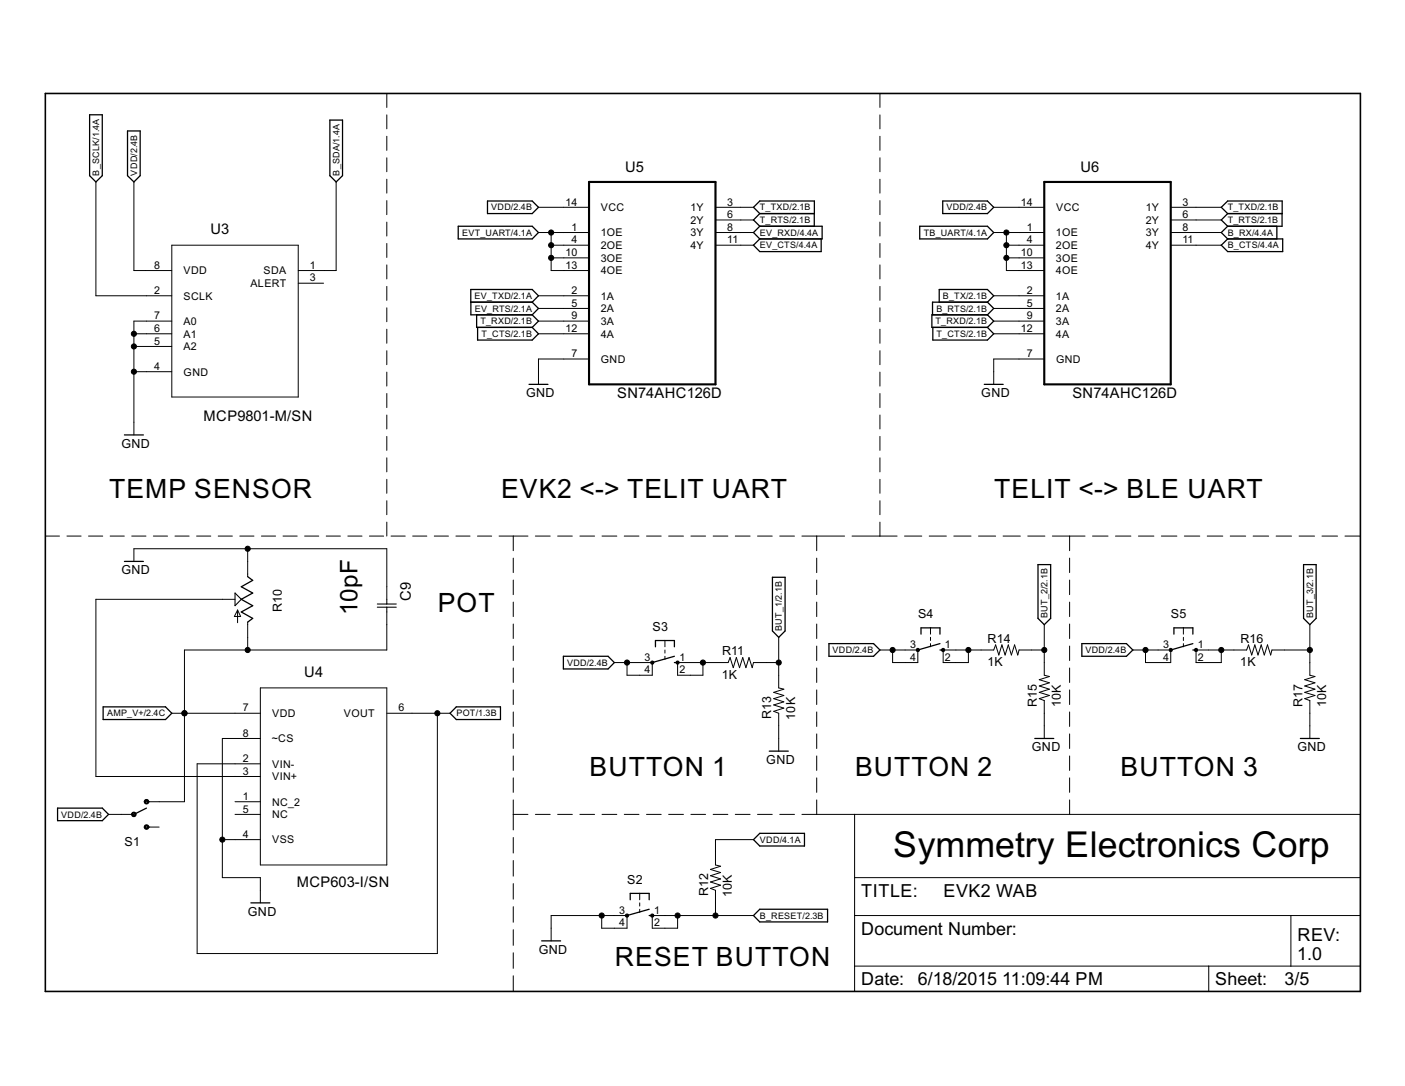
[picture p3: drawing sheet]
<svg xmlns="http://www.w3.org/2000/svg" width="279mm" height="216mm" viewBox="0 0 279 216" stroke-linecap="round" stroke-linejoin="round" font-family="sans-serif">
<g fill="none" stroke="#000" stroke-width=".25">
<path d="M17.8 22.8h2.5v12.1l-1.2 1.3-1.3-1.3zM25.4 26h2.5v8.9l-1.3 1.3-1.2-1.3zM65.6 23.9h2.5v11l-1.3 1.3-1.2-1.3zM96.9 40h8.9l1.3 1.2-1.3 1.3h-8.9zM187.5 40h8.9l1.2 1.2-1.2 1.3h-8.9zM91.1 45h14.7l1.3 1.2-1.3 1.3h-14.7zM93.6 57.6h12.2l1.3 1.2-1.3 1.3h-12.2zM151.1 42.5h10.8M151.1 42.5l-1.3-1.3 1.3-1.2h10.8v5M151.1 45l-1.3 1.2 1.3 1.3M151.1 45h12.4v2.5h-12.4M151.1 47.5l-1.3 1.2 1.3 1.3h12.2v-2.5"/>
<path d="M151.1 42.5l-1.3 1.2 1.3 1.3M182.9 45h13.5l1.2 1.2-1.2 1.3h-13.5zM242.9 41.2l1.2-1.2h10.9v2.5h-10.9zM242.9 48.7l1.2-1.2h11v2.5h-11zM244.1 42.5l-1.2 1.2 1.2 1.3M244.1 45l-1.2 1.2 1.2 1.3M253.9 45v2.5M255 42.5v2.5h-10.9M93.6 60.1v2.5h12.2M94.8 62.6v2.5h11M95 65.1v2.5h10.8l1.3-1.2-1.3-1.3M105.2 76.4h3.8"/>
<path d="M105.8 62.6l1.3 1.2-1.3 1.3M105.8 60.1l1.3 1.2-1.3 1.3M185.5 65.1v2.5h10.9l1.2-1.2-1.2-1.3M186.8 60.1v-2.5h9.6l1.2 1.2-1.2 1.3M195.7 76.4h3.8M196.4 60.1h-11v2.5M196.4 62.6l1.2 1.2-1.2 1.3M196.4 62.6h-11.1v2.5h11.1M196.4 60.1l1.2 1.2-1.2 1.3M24.7 86.5h3.8M24.7 111.6h3.8M49.3 114.6l.9 .8-2.2 1.2 2.2 1.3-2.2 1.2 2.2 1.3-2.2 1.3 2.2 1.2-.9 .8"/>
<path d="M153.6 114.8h2.5v10.6l-1.2 1.3-1.3-1.3zM206.4 112.2h2.5v10.7l-1.2 1.3-1.3-1.3zM259.2 112.2h2.5v10.7l-1.2 1.3-1.3-1.3zM112 130.5h8.9l1.3 1.2-1.3 1.3h-8.9zM130.3 128.6v-1.3h3.8v1.3M134.1 131.7h.6M134.1 130.5l-4.4 1.2M164.8 128h8.9l1.3 1.2-1.3 1.3h-8.9zM183.2 126.1v-1.3h3.7v1.3M186.9 129.2h.7M186.9 128l-4.4 1.2M215.1 128h8.9l1.3 1.2-1.3 1.3h-8.9z"/>
<path d="M233.4 126.1v-1.3h3.8v1.3M237.2 129.2h.6M237.2 128l-4.4 1.2M20.5 140.5h12.4l1.3 1.3-1.3 1.2h-12.4zM90.7 140.5h8.8v2.5h-8.8l-1.2-1.2zM153 149.3h3.8M205.8 146.8h3.7M258.6 146.8h3.8M11.5 160.7h8.8l1.3 1.2-1.3 1.3h-8.8zM29.1 160.7l-2.5 1.2M49.9 179.5h3.8M125.3 178.9v-1.3h3.8v1.3"/>
<path d="M149.8 166.9l1.3-1.2h8.9v2.5h-8.9zM107.7 187h3.8M129.1 182h.6M129.1 180.8l-4.4 1.2M149.8 182l1.3-1.2h13.5v2.5h-13.5z"/>
</g>
<g fill="none" stroke="#000" stroke-width=".2">
<path d="M76.9 18.6v2.8M175 18.6v2.8M19.1 36.2v22.6h15.1M26.6 36.2v17.6h7.6M66.8 36.2v17.6h-7.5M76.9 22.8v2.8M76.9 27.1v2.8M76.9 31.4v2.7M76.9 35.6v2.8M76.9 39.9v2.8M175 22.8v2.8M175 27.1v2.8"/>
<path d="M175 31.4v2.7M175 35.6v2.8M175 39.9v2.8M34.2 48.7h25.1v30.2h-25.1zM59.3 56.3h5M76.9 44.2v2.7M76.9 48.4v2.8M76.9 52.7v2.8M76.9 56.9v2.8M107.1 58.8h10M107.1 41.2h10M107.1 46.2h10"/>
<path d="M109.6 46.2v7.6h7.5M109.6 48.7h7.5M109.6 51.3h7.5M142.3 48.7h7.5M142.3 41.2h7.5M142.3 46.2h7.5M142.3 43.7h7.5M175 44.2v2.7M175 48.4v2.8M175 52.7v2.8M175 56.9v2.8M197.6 58.8h10.1"/>
<path d="M197.6 41.2h10.1M197.6 46.2h10.1M200.1 46.2v7.6h7.6M200.1 48.7h7.6M200.1 51.3h7.6M232.8 48.7h10.1M232.8 41.2h10.1M232.8 46.2h10.1M232.8 43.7h10.1M26.6 66.4h7.6M26.6 68.9h7.6M26.6 73.9h7.6"/>
<path d="M34.2 63.8h-7.6v22.7M76.9 61.2v2.8M76.9 65.4v2.8M76.9 69.7v2.8M76.9 74v2.8M76.9 78.2v2.8M107.1 63.8h10M107.1 66.4h10M107.1 61.3h10M117.1 71.4h-10v5M175 61.2v2.8M175 65.4v2.8"/>
<path d="M175 69.7v2.8M175 74v2.8M175 78.2v2.8M197.6 63.8h10.1M197.6 66.4h10.1M197.6 61.3h10.1M207.7 71.4h-10.1v5M76.9 82.5v2.8M76.9 86.8v2.7M76.9 91v2.8M76.9 95.3v2.8M76.9 99.5v2.8"/>
<path d="M175 82.5v2.8M175 86.8v2.7M175 91v2.8M175 95.3v2.8M175 99.5v2.8M9 106.6h2.8M13.3 106.6h2.8M17.6 106.6h2.8M21.9 106.6h2.8M26.2 106.6h2.8M26.6 111.6v-2.5h50.3v10M30.5 106.6h2.8"/>
<path d="M34.8 106.6h2.8M39.1 106.6h2.8M43.4 106.6h2.8M46.7 119.1h-27.6v35.3h32.7M47.7 106.6h2.8M49.3 109.1v5.5M52 106.6h2.8M56.3 106.6h2.8M60.6 106.6h2.8M64.9 106.6h2.8M69.2 106.6h2.8M73.5 106.6h2.8"/>
<path d="M76.9 103.8v2.8M77.8 106.6h2.8M82.1 106.6h2.8M86.4 106.6h2.8M90.7 106.6h2.8M95 106.6h2.8M99.3 106.6h5.7M102.1 106.6v2.9M102.1 111v2.8M102.1 115.3v2.9M102.1 119.7v2.9M106.5 106.6h2.9"/>
<path d="M110.9 106.6h2.9M115.3 106.6h2.9M119.7 106.6h3M124.1 106.6h3M128.6 106.6h2.9M133 106.6h2.9M137.4 106.6h2.9M141.8 106.6h2.9M146.2 106.6h3M150.6 106.6h3M155.1 106.6h2.9M159.5 106.6h8.5"/>
<path d="M162.4 106.6v2.9M162.4 111v2.8M162.4 115.3v2.9M162.4 119.7v2.9M169.4 106.6h9M175 103.8v2.8M179.9 106.6h3.4M184.8 106.6h3.4M189.7 106.6h3.4M194.6 106.6h3.4M199.5 106.6h3.4M204.4 106.6h3.4"/>
<path d="M209.3 106.6h6.5M212.7 106.6v2.9M212.7 111v2.8M212.7 115.3v2.9M212.7 119.7v2.9M217.3 106.6h3M221.8 106.6h3.1M226.4 106.6h3.1M230.9 106.6h3.1M235.5 106.6h3.1M240.1 106.6h3.1M244.6 106.6h3.1"/>
<path d="M249.2 106.6h3.1M253.8 106.6h3M258.3 106.6h3.1M262.9 106.6h3.1M267.5 106.6h3M47.2 121.3v2.5M47.2 121.3l.7 1.3h-1.3zM49.3 123.7v5.5M51.8 136.8h25.1v35.2h-25.1zM76.9 121.7v7.5h-40.2v30.2h-7.6M102.1 124.1v2.8M102.1 128.4v2.9"/>
<path d="M102.1 132.8v2.9M102.1 137.2v2.9M122.2 131.7h7.5v2.5h-5v-2.5M132.2 127.3v1.3M132.2 129.2v.6M132.2 130.5v.6M139.8 131.7v2.5h-5.1v-2.5h10.1l.4-1 .6 2 .6-2 .7 2 .6-2 .6 2 .6-2 .7 2 .2-1h5.1M154.9 126.7v10.1l1 .2-2 .6 2 .7-2 .6 2 .6-2 .6 2 .7-2 .6 1 .4v7.5M162.4 124.1v2.8M162.4 128.4v2.9M162.4 132.8v2.9M162.4 137.2v2.9"/>
<path d="M175 129.2h7.5v2.5h-5v-2.5M185 124.8v1.3M185 126.7v.6M185 128v.6M192.6 129.2v2.5h-5v-2.5h10l.4-1 .6 2 .6-2 .7 2 .6-2 .6 2 .7-2 .6 2 .2-1h5.1M207.7 124.2v10l1 .3-2 .6 2 .6-2 .7 2 .6-2 .6 2 .7-2 .6 1 .4v7.5M212.7 124.1v2.8M212.7 128.4v2.9M212.7 132.8v2.9M212.7 137.2v2.9M225.3 129.2h7.5v2.5h-5v-2.5M235.3 124.8v1.3"/>
<path d="M235.3 126.7v.6M235.3 128v.6M242.9 129.2v2.5h-5.1v-2.5h10.1l.4-1 .6 2 .6-2 .7 2 .6-2 .6 2 .7-2 .6 2 .2-1h7.6M260.5 124.2v10l1 .3-2 .6 2 .6-2 .7 2 .6-2 .6 2 .7-2 .6 1 .4v7.5M34.2 141.8h17.6M46.7 159.4h5.1M51.8 146.8h-7.6v27.7h7.6v5M76.9 141.8h12.6M87 141.8v47.8h-47.8v-37.8h12.6M102.1 141.5v2.9M102.1 145.9v2.9M102.1 150.3v2.9"/>
<path d="M102.1 154.6v2.9M102.1 159v6M162.4 141.5v2.9M162.4 145.9v2.9M162.4 150.3v2.9M162.4 154.6v2.9M162.4 159v2.9M212.7 141.5v2.9M212.7 145.9v2.9M212.7 150.3v2.9M212.7 154.6v2.9M212.7 159v2.9"/>
<path d="M21.6 161.9h5M29.1 164.4h2.5M44.2 166.9h7.6M46.7 161.9h5.1M102.1 166.5v3.1M102.1 171.1v3.1M102.1 175.7v3.1M102.1 161.9h2.9M106.5 161.9h2.9M110.9 161.9h2.9M115.3 161.9h2.9M119.7 161.9h3"/>
<path d="M124.1 161.9h3M127.2 177.6v1.3M127.2 179.5v.6M128.6 161.9h2.9M133 161.9h2.9M137.4 161.9h2.9M141.8 161.9h2.9M146.2 161.9h3M149.8 166.9h-7.5v5.1l1 .2-2 .6 2 .7-2 .6 2 .6-2 .6 2 .7-2 .6 1 .4v5M150.6 161.9h3M155.1 161.9h2.9M159.5 161.9h111v35.2h-100.6v-35.2"/>
<path d="M169.9 174.5h100.6M102.1 180.3v3M102.1 184.8v3.1M102.1 189.4v3.1M102.1 194v3.1M119.7 182v2.5h5v-2.5h-15.1v5M127.2 180.8v.6M134.7 182v2.5h-5v-2.5h20.1M169.9 182h100.6M169.9 192.1h100.6M240.4 192.1v5M256.7 182v10.1"/>
</g>
<path d="M9 18.6h261.5v178.5h-261.5z" fill="none" stroke="#000" stroke-width=".32"/>
<path d="M46.7 117.9l1.3 1.2-1.3 1.3zM76.9 119.1v1M75 120.1h3.8M75 120.7h3.8M76.9 120.7v1" fill="none" stroke="#000" stroke-width=".21"/>
<g fill="#000" stroke="#000" stroke-width=".2">
<path d="M28.9 159a.46 .46 0 0 1 .6 .2 .46 .46 0 0 1-.3 .6 .46 .46 0 0 1-.5-.4h.2a.25 .25 0 0 1 .3-.3 .25 .25 0 0 1 .1 .4 .25 .25 0 0 1-.4 0l-.2-.1z" fill-rule="evenodd"/>
<path d="M26.3 161.5a.46 .46 0 0 1 .7 .2 .46 .46 0 0 1-.3 .6 .46 .46 0 0 1-.5-.4h.2a.25 .25 0 0 1 .3-.2 .25 .25 0 0 1 .1 .4 .25 .25 0 0 1-.4-.1l-.2-.1z" fill-rule="evenodd"/>
<path d="M28.9 164.1a.46 .46 0 0 1 .6 .1 .46 .46 0 0 1-.3 .7 .46 .46 0 0 1-.5-.5h.2a.25 .25 0 0 1 .3-.3 .25 .25 0 0 1 .1 .4 .25 .25 0 0 1-.4 0l-.2-.1z" fill-rule="evenodd"/>
<circle cx="109.6" cy="48.7" r=".51"/>
<circle cx="109.6" cy="51.3" r=".51"/>
<circle cx="109.6" cy="46.2" r=".51"/>
<circle cx="200.1" cy="51.3" r=".51"/>
<circle cx="200.1" cy="46.2" r=".51"/>
<circle cx="200.1" cy="48.7" r=".51"/>
<circle cx="26.6" cy="66.4" r=".51"/>
<circle cx="26.6" cy="73.9" r=".51"/>
<circle cx="26.6" cy="68.9" r=".51"/>
<circle cx="49.3" cy="109.1" r=".51"/>
<circle cx="49.3" cy="129.2" r=".51"/>
<circle cx="124.7" cy="131.7" r=".51"/>
<circle cx="129.7" cy="131.7" r=".32"/>
<circle cx="134.8" cy="131.7" r=".32"/>
<circle cx="139.8" cy="131.7" r=".51"/>
<circle cx="154.9" cy="131.7" r=".51"/>
<circle cx="177.5" cy="129.2" r=".51"/>
<circle cx="182.5" cy="129.2" r=".33"/>
<circle cx="187.6" cy="129.2" r=".33"/>
<circle cx="192.6" cy="129.2" r=".51"/>
<circle cx="207.7" cy="129.2" r=".51"/>
<circle cx="227.8" cy="129.2" r=".51"/>
<circle cx="232.8" cy="129.2" r=".33"/>
<circle cx="237.8" cy="129.2" r=".33"/>
<circle cx="242.9" cy="129.2" r=".51"/>
<circle cx="260.5" cy="129.2" r=".51"/>
<circle cx="36.7" cy="141.8" r=".51"/>
<circle cx="87" cy="141.8" r=".51"/>
<circle cx="44.2" cy="166.9" r=".51"/>
<circle cx="119.7" cy="182" r=".51"/>
<circle cx="124.7" cy="182" r=".33"/>
<circle cx="129.7" cy="182" r=".32"/>
<circle cx="134.7" cy="182" r=".51"/>
<circle cx="142.3" cy="182" r=".51"/>
</g>
<path d="M117.1 36.2h25.2v40.2h-25.2zM207.7 36.2h25.1v40.2h-25.1z" fill="none" stroke="#000" stroke-width=".42"/>
<text font-size="7.9" x="177.6" y="170.5">Symmetry Electronics Corp</text>
<g font-size="5.9">
<text x="21.7" y="99">TEMP SENSOR</text>
<text x="99.6" y="99">EVK2 &lt;-&gt; TELIT UART</text>
<text x="197.7" y="99">TELIT &lt;-&gt; BLE UART</text>
<text x="87.1" y="121.7">POT</text>
<text x="117.2" y="154.4">BUTTON 1</text>
<text x="170" y="154.4">BUTTON 2</text>
<text x="222.9" y="154.4">BUTTON 3</text>
<text x="122.3" y="192.1">RESET BUTTON</text>
</g>
<text font-size="5.4" x="71.1" y="122.3" transform="rotate(-90 71.1 122.3)">10pF</text>
<g font-size="4">
<text x="171.3" y="178.2">TITLE:</text>
<text x="187.6" y="178.2">EVK2 WAB</text>
<text x="171.3" y="185.8">Document Number:</text>
<text x="258" y="190.8">1.0</text>
<text x="258" y="187.1">REV:</text>
<text x="171.3" y="195.8">Date: 6/18/2015</text>
<text x="199.3" y="195.8">11:09:44 PM</text>
<text x="241.7" y="195.8">Sheet:</text>
<text x="255.4" y="195.8">3/5</text>
</g>
<g font-size="3.3">
<text x="124.3" y="34.2">U5</text>
<text x="214.8" y="34.2">U6</text>
<text x="41.8" y="46.5">U3</text>
<text x="40.5" y="83.6">MCP9801-M/SN</text>
<text x="122.7" y="79.2">SN74AHC126D</text>
<text x="213.3" y="79.2">SN74AHC126D</text>
<text x="81.7" y="119.5" transform="rotate(-90 81.7 119.5)">C9</text>
<text x="60.5" y="134.6">U4</text>
<text x="59" y="176.3">MCP603-I/SN</text>
</g>
<g font-size="2.8">
<text x="104.6" y="78.9">GND</text>
<text x="195.1" y="78.9">GND</text>
<text x="24.1" y="89">GND</text>
<text x="24.1" y="114.1">GND</text>
<text x="56" y="121.6" transform="rotate(-90 56 121.6)">R10</text>
<text x="129.8" y="125.4">S3</text>
<text x="182.6" y="122.9">S4</text>
<text x="232.9" y="122.9">S5</text>
<text x="143.6" y="130.2">R11</text>
<text x="196.4" y="127.7">R14</text>
<text x="246.7" y="127.7">R16</text>
<text x="143.5" y="135">1K</text>
<text x="196.4" y="132.5">1K</text>
<text x="246.6" y="132.5">1K</text>
<text x="153.4" y="143" transform="rotate(-90 153.4 143)">R13</text>
<text x="158.1" y="143" transform="rotate(-90 158.1 143)">10K</text>
<text x="206.2" y="140.5" transform="rotate(-90 206.2 140.5)">R15</text>
<text x="210.9" y="140.5" transform="rotate(-90 210.9 140.5)">10K</text>
<text x="259" y="140.5" transform="rotate(-90 259 140.5)">R17</text>
<text x="263.7" y="140.5" transform="rotate(-90 263.7 140.5)">10K</text>
<text x="205.2" y="149.3">GND</text>
<text x="258" y="149.3">GND</text>
<text x="152.4" y="151.8">GND</text>
<text x="24.8" y="168.2">S1</text>
<text x="124.7" y="175.7">S2</text>
<text x="140.8" y="178.2" transform="rotate(-90 140.8 178.2)">R12</text>
<text x="145.6" y="178.2" transform="rotate(-90 145.6 178.2)">10K</text>
<text x="49.3" y="182">GND</text>
<text x="107.1" y="189.6">GND</text>
</g>
<g font-size="2.4">
<text x="112.5" y="40.9">14</text>
<text x="119.5" y="42">VCC</text>
<text x="137.3" y="42">1Y</text>
<text x="144.6" y="40.9">3</text>
<text x="203" y="40.9">14</text>
<text x="210" y="42">VCC</text>
<text x="227.8" y="42">1Y</text>
<text x="235.1" y="40.9">3</text>
<text x="113.6" y="45.9">1</text>
<text x="119.5" y="47">1OE</text>
<text x="137.3" y="44.5">2Y</text>
<text x="137.3" y="47">3Y</text>
<text x="144.6" y="43.4">6</text>
<text x="144.6" y="45.9">8</text>
<text x="204.2" y="45.9">1</text>
<text x="210" y="47">1OE</text>
<text x="227.8" y="44.5">2Y</text>
<text x="227.8" y="47">3Y</text>
<text x="235.1" y="43.4">6</text>
<text x="235.1" y="45.9">8</text>
<text x="30.7" y="53.4">8</text>
<text x="61.6" y="53.4">1</text>
<text x="112.5" y="50.9">10</text>
<text x="112.5" y="53.4">13</text>
<text x="113.6" y="48.4">4</text>
<text x="119.5" y="49.5">2OE</text>
<text x="119.5" y="52">3OE</text>
<text x="137.3" y="49.5">4Y</text>
<text x="144.6" y="48.4">11</text>
<text x="203" y="50.9">10</text>
<text x="203" y="53.4">13</text>
<text x="204.2" y="48.4">4</text>
<text x="210" y="49.5">2OE</text>
<text x="210" y="52">3OE</text>
<text x="227.8" y="49.5">4Y</text>
<text x="235.1" y="48.4">11</text>
<text x="30.7" y="58.5">2</text>
<text x="36.5" y="54.5">VDD</text>
<text x="36.5" y="59.6">SCLK</text>
<text x="49.8" y="57">ALERT</text>
<text x="52.4" y="54.5">SDA</text>
<text x="61.6" y="55.9">3</text>
<text x="113.6" y="58.5">2</text>
<text x="119.5" y="54.5">4OE</text>
<text x="119.5" y="59.6">1A</text>
<text x="204.2" y="58.5">2</text>
<text x="210" y="54.5">4OE</text>
<text x="210" y="59.6">1A</text>
<text x="30.7" y="63.5">7</text>
<text x="36.5" y="64.6">A0</text>
<text x="113.6" y="61">5</text>
<text x="113.6" y="63.5">9</text>
<text x="119.5" y="62.1">2A</text>
<text x="119.5" y="64.6">3A</text>
<text x="204.2" y="61">5</text>
<text x="204.2" y="63.5">9</text>
<text x="210" y="62.1">2A</text>
<text x="210" y="64.6">3A</text>
<text x="30.7" y="66">6</text>
<text x="30.7" y="68.5">5</text>
<text x="36.5" y="67.1">A1</text>
<text x="36.5" y="69.6">A2</text>
<text x="112.5" y="66">12</text>
<text x="113.6" y="71">7</text>
<text x="119.5" y="67.1">4A</text>
<text x="203" y="66">12</text>
<text x="204.2" y="71">7</text>
<text x="210" y="67.1">4A</text>
<text x="30.7" y="73.5">4</text>
<text x="36.5" y="74.7">GND</text>
<text x="119.5" y="72.1">GND</text>
<text x="210" y="72.1">GND</text>
<text x="128.2" y="131.4">3</text>
<text x="135.1" y="131.4">1</text>
<text x="181" y="128.9">3</text>
<text x="181" y="131.4">4</text>
<text x="187.9" y="128.9">1</text>
<text x="187.9" y="131.4">2</text>
<text x="231.3" y="128.9">3</text>
<text x="231.3" y="131.4">4</text>
<text x="238.2" y="128.9">1</text>
<text x="238.2" y="131.4">2</text>
<text x="128.2" y="133.9">4</text>
<text x="135.1" y="133.9">2</text>
<text x="48.3" y="141.4">7</text>
<text x="54.1" y="142.5">VDD</text>
<text x="68.4" y="142.5">VOUT</text>
<text x="79.2" y="141.4">6</text>
<text x="48.3" y="146.5">8</text>
<text x="54.1" y="147.6">~CS</text>
<text x="48.3" y="151.5">2</text>
<text x="48.3" y="154">3</text>
<text x="54.1" y="152.6">VIN-</text>
<text x="54.1" y="155.1">VIN+</text>
<text x="48.3" y="159">1</text>
<text x="48.3" y="161.6">5</text>
<text x="54.1" y="160.1">NC_2</text>
<text x="48.3" y="166.6">4</text>
<text x="54.1" y="162.7">NC</text>
<text x="54.1" y="167.7">VSS</text>
<text x="123.2" y="181.7">3</text>
<text x="123.2" y="184.2">4</text>
<text x="130.1" y="181.7">1</text>
<text x="130.1" y="184.2">2</text>
</g>
<g font-size="2">
<text x="19.7" y="34.9" transform="rotate(-90 19.7 34.9)">B_SCLK/1.4A</text>
<text x="27.2" y="34.9" transform="rotate(-90 27.2 34.9)">VDD/2.4B</text>
<text x="67.5" y="34.9" transform="rotate(-90 67.5 34.9)">B_SDA/1.4A</text>
<text x="97.7" y="41.8">VDD/2.4B</text>
<text x="151.1" y="41.8">T_TXD/2.1B</text>
<text x="188.2" y="41.8">VDD/2.4B</text>
<text x="244.2" y="41.8">T_TXD/2.1B</text>
<text x="91.9" y="46.9">EVT_UART/4.1A</text>
<text x="151.1" y="46.9">EV_RXD/4.4A</text>
<text x="151.1" y="44.4">T_RTS/2.1B</text>
<text x="183.7" y="46.9">TB_UART/4.1A</text>
<text x="244.2" y="44.4">T_RTS/2.1B</text>
<text x="244.2" y="46.9">B_RX/4.4A</text>
<text x="151.1" y="49.4">EV_CTS/4.4A</text>
<text x="244.2" y="49.4">B_CTS/4.4A</text>
<text x="94.4" y="59.4">EV_TXD/2.1A</text>
<text x="187.5" y="59.4">B_TX/2.1B</text>
<text x="94.4" y="61.9">EV_RTS/2.1A</text>
<text x="95.5" y="64.5">T_RXD/2.1B</text>
<text x="186.1" y="64.5">T_RXD/2.1B</text>
<text x="186.2" y="61.9">B_RTS/2.1B</text>
<text x="95.7" y="67">T_CTS/2.1B</text>
<text x="186.2" y="67">T_CTS/2.1B</text>
<text x="155.5" y="125.4" transform="rotate(-90 155.5 125.4)">BUT_1/2.1B</text>
<text x="208.3" y="122.9" transform="rotate(-90 208.3 122.9)">BUT_2/2.1B</text>
<text x="261.1" y="122.9" transform="rotate(-90 261.1 122.9)">BUT_3/2.1B</text>
<text x="165.6" y="129.8">VDD/2.4B</text>
<text x="215.9" y="129.8">VDD/2.4B</text>
<text x="112.8" y="132.3">VDD/2.4B</text>
<text x="21.3" y="142.4">AMP_V+/2.4C</text>
<text x="90.8" y="142.4">POT/1.3B</text>
<text x="12.2" y="162.5">VDD/2.4B</text>
<text x="151.1" y="167.6">VDD/4.1A</text>
<text x="151.1" y="182.6">B_RESET/2.3B</text>
</g>
</svg>
